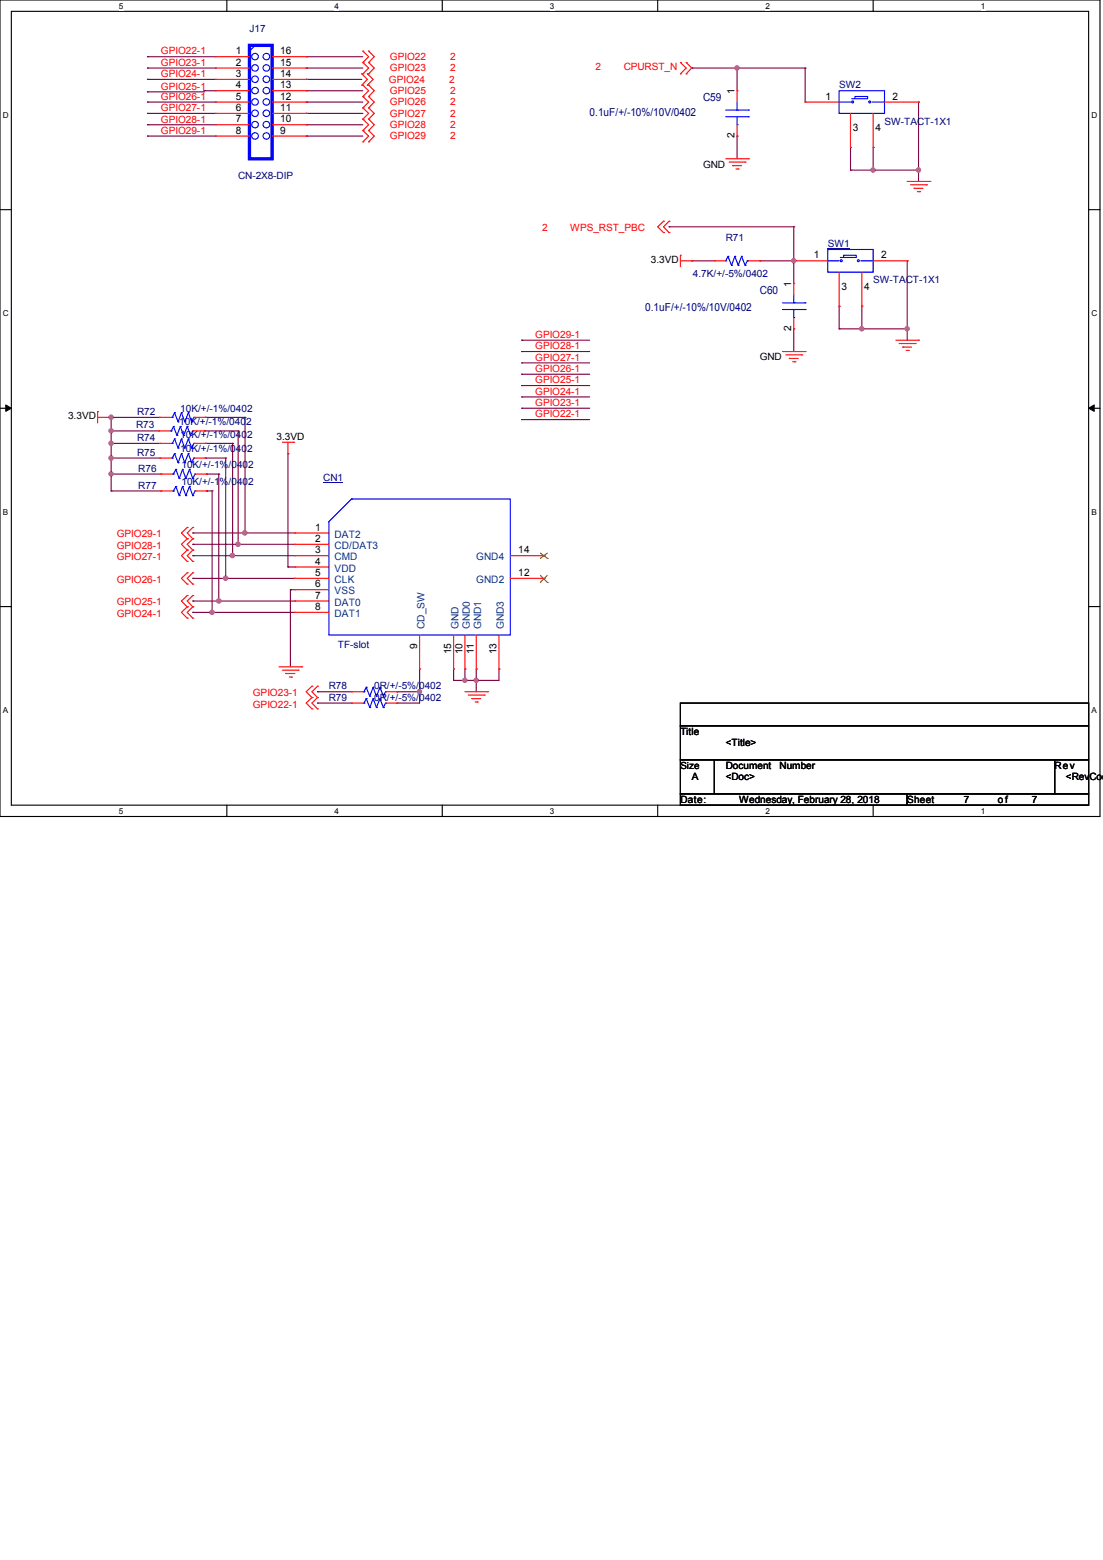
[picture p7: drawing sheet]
<svg xmlns="http://www.w3.org/2000/svg" width="210mm" height="297mm" viewBox="0 0 210 297" stroke-linecap="round" stroke-linejoin="round" font-family="sans-serif">
<path d="M0 0h209.4v155.4h-209.4zM2.2 2.2h205.1v151.1h-205.1z" fill="none" stroke="#000" stroke-width=".21"/>
<g fill="#fff">
<path d="M22.6 .3h.9v1.7h-.9z"/>
<path d="M22.6 153.5h.9v1.8h-.9z"/>
</g>
<path d="M43.2 0v2.2M43.2 153.3v2.1" fill="none" stroke="#000" stroke-width=".21"/>
<g fill="#fff">
<path d="M63.7 .3h.8v1.7h-.8z"/>
<path d="M63.7 153.5h.8v1.8h-.8z"/>
</g>
<path d="M84.2 0v2.2M84.2 153.3v2.1" fill="none" stroke="#000" stroke-width=".21"/>
<g fill="#fff">
<path d="M104.7 .3h.8v1.7h-.8z"/>
<path d="M104.7 153.5h.8v1.8h-.8z"/>
</g>
<path d="M125.2 0v2.2M125.2 153.3v2.1" fill="none" stroke="#000" stroke-width=".21"/>
<g fill="#fff">
<path d="M145.7 .3h.9v1.7h-.9z"/>
<path d="M145.7 153.5h.9v1.8h-.9z"/>
</g>
<path d="M166.2 0v2.2M166.2 153.3v2.1" fill="none" stroke="#000" stroke-width=".21"/>
<g fill="#fff">
<path d="M186.7 .3h.9v1.7h-.9z"/>
<path d="M186.7 153.5h.9v1.8h-.9z"/>
<path d="M.6 21h1.1v1.8h-1.1z"/>
<path d="M207.8 21h1.1v1.8h-1.1z"/>
<path d="M.6 58.8h1.1v1.7h-1.1z"/>
<path d="M207.8 58.8h1.1v1.7h-1.1z"/>
</g>
<path d="M0 39.9h2.2M207.3 39.9h2.1" fill="none" stroke="#000" stroke-width=".21"/>
<g fill="#fff">
<path d="M.6 96.6h1v1.7h-1z"/>
<path d="M207.8 96.6h1v1.7h-1z"/>
</g>
<path d="M0 77.7h2.2M207.3 77.7h2.1" fill="none" stroke="#000" stroke-width=".21"/>
<path d="M1.1 77.1l1.1 .6-1.1 .6zM207.3 77.7l1-.6v1.2z" fill="#000" stroke="#000" stroke-width=".19"/>
<g fill="#fff">
<path d="M.6 134.4h.9v1.7h-.9z"/>
<path d="M207.8 134.4h1v1.7h-1z"/>
</g>
<path d="M0 115.5h2.2M207.3 115.5h2.1M129.5 133.9h77.8v4.3h-77.8zM129.5 138.2h77.8v6.5h-77.8zM129.5 144.7h6.5v6.4h-6.5zM129.5 151.1h43.2v2.2h-43.2zM136 144.7h64.8v6.4h-64.8zM172.7 151.1h34.6v2.2h-34.6zM200.8 144.7h6.5v6.4h-6.5z" fill="none" stroke="#000" stroke-width=".21"/>
<g fill="none" stroke="#800040" stroke-width=".21">
<path d="M28.1 10.8h.1M28.1 13h.1M28.1 15.1h.1M28.1 17.5h.1M28.1 19.4h.1M28.1 13h12.9M28.1 10.8h12.9M28.1 15.1h12.9M28.1 19.4h12.9M38.9 17.3h.1M38.9 17.3v.2h-10.8M38.9 17.3h2.1"/>
<path d="M41 17.3h.1M58.3 17.3h.1M58.3 19.4h.1M58.3 10.8h.1M58.3 13h.1M58.3 15.1h.1M58.3 13h10.8M58.3 10.8h10.8M58.3 15.1h10.6M58.3 19.4h10.8M58.3 17.3h10.8M131.7 13h.1"/>
<path d="M131.7 13h21.6M140.3 13h.1M140.3 13v4.3M153.3 13h.1M153.3 13v6.4M174.9 19.4h.1M174.9 19.4v15.1M28.1 21.6h.1M28.1 23.7h.1M28.1 25.9h.1M28.1 21.6h12.9M28.1 23.7h12.9"/>
<path d="M28.1 25.9h12.9M58.3 25.9h.1M58.3 21.6h.1M58.3 23.7h.1M58.3 21.6h10.8M58.3 23.7h10.8M58.3 25.9h10.8M140.3 25.9h.1M140.3 25.9v4.3M161.9 32.4h.1M161.9 32.4h13M161.9 28.1v4.3"/>
<path d="M166.2 28.1h.1M166.2 32.4h.1M166.2 28.1v4.3M174.9 32.4h.1M127.4 43.2h.1M127.4 43.2h23.7M131.7 49.7h.1M131.7 49.7h4.3M144.7 49.7h.1M144.7 49.7h6.4M151.1 43.2h.1M151.1 49.7h.1"/>
<path d="M151.1 43.2v10.8M159.8 58.3h.1M159.8 58.3v4.3M164.1 58.3h.1M164.1 58.3v4.3M172.7 49.7h.1M172.7 49.7v15.1M20.7 79.5h.1M20.7 79.5h9.7M21.2 79.5h.1M21.2 79.5v14M39.1 79.5h.1"/>
<path d="M39.1 79.5h7.6M46.7 79.5h.1M46.7 79.5v22M99.3 64.8h.1M99.3 66.9h.1M99.3 69.1h.1M99.3 71.2h.1M99.3 73.4h.1M99.3 75.6h.1M99.3 77.7h.1M99.3 79.9h.1M99.3 64.8h13"/>
<path d="M99.3 66.9h13M99.3 69.1h13M99.3 71.2h13M99.3 73.4h13M99.3 75.6h13M99.3 77.7h13M99.3 79.9h13M151.1 62.6h.1M151.1 62.6v4.3M159.8 62.6h.1M159.8 62.6h12.9M164.1 62.6h.1"/>
<path d="M172.7 62.6h.1M21.2 93.5h.1M21.2 90.3h.1M21.2 87.2h.1M21.2 84.4h.1M21.2 82h.1M21.2 93.5h9.4M21.2 90.3h9.4M21.2 87.2h9.2M21.2 84.4h9.2M21.2 82h9M38.9 82h.1"/>
<path d="M38.9 82h6.4M39.1 87.2h.1M39.1 84.4h.1M39.1 87.2h3.9M39.1 84.4h5.2M39.3 93.5h.1M39.3 90.3h.1M39.3 93.5h1.1M39.3 90.3h2.4M40.4 93.5h.1M40.4 93.5v23.1M41.7 90.3h.1"/>
<path d="M41.7 90.3v24.1M43 87.2h.1M43 87.2v22.9M44.3 84.4h.1M44.3 84.4v21.4M45.3 82h.1M45.3 82v21.6M54.8 86.4h.1M54.8 86.4v21.5M36.7 101.5h.1M36.7 103.6h.1M36.7 105.8h.1"/>
<path d="M36.7 110.1h.1M36.7 114.4h.1M36.7 116.6h.1M36.7 116.6h19.4M36.7 114.4h19.4M36.7 110.1h19.4M36.7 105.8h19.4M36.7 103.6h19.4M36.7 101.5h19.4M40.4 116.6h.1M41.7 114.4h.1M43 110.1h.1"/>
<path d="M44.3 105.8h.1M45.3 103.6h.1M46.7 101.5h.1M54.8 107.9h.1M54.8 107.9h1.3M55.3 112.3h.1M55.3 112.3v14.7M55.3 112.3h.8M60.5 131.7h.1M60.5 133.9h.1M60.5 131.7h6.4M60.5 133.9h6.4"/>
<path d="M75.6 131.7h.1M75.6 133.9h.1M75.6 131.7h4.3M79.9 127.4h.1M79.9 131.7h.1M79.9 127.4v6.5h-4.3M86.4 129.5h.1M86.4 127.4h.1M86.4 127.4v2.1M88.5 129.5h.1M88.5 127.4h.1M88.5 127.4v2.1"/>
<path d="M90.7 129.5h.1M90.7 127.4h.1M90.7 127.4v4.3M95 127.4h.1M95 127.4v2.1h-8.6"/>
</g>
<g fill="#f0f" stroke="#f0f" stroke-width=".21">
<circle cx="166.2" cy="32.4" r=".4"/>
<circle cx="140.3" cy="12.9" r=".4"/>
<circle cx="174.9" cy="32.4" r=".4"/>
<circle cx="164.1" cy="62.6" r=".4"/>
<circle cx="151.1" cy="49.6" r=".4"/>
<circle cx="172.7" cy="62.6" r=".4"/>
<circle cx="88.5" cy="129.5" r=".4"/>
<circle cx="90.7" cy="129.5" r=".4"/>
<circle cx="40.4" cy="116.6" r=".4"/>
<circle cx="41.7" cy="114.4" r=".41"/>
<circle cx="42.9" cy="110.1" r=".4"/>
<circle cx="44.2" cy="105.8" r=".41"/>
<circle cx="45.3" cy="103.6" r=".4"/>
<circle cx="46.6" cy="101.5" r=".41"/>
<circle cx="21.1" cy="82" r=".4"/>
<circle cx="21.1" cy="79.4" r=".4"/>
<circle cx="21.1" cy="90.2" r=".4"/>
<circle cx="21.1" cy="87.2" r=".41"/>
<circle cx="21.1" cy="84.4" r=".4"/>
<circle cx="79.9" cy="131.7" r=".4"/>
</g>
<g fill="none" stroke="#f00" stroke-width=".21">
<path d="M41 10.8h.1M41 13h.1M41 15.1h.1M41 17.3h.1M41 19.4h.1M41 10.8h6.5M41 13h6.5M41 15.1h6.5M41 17.3h6.5M41 19.4h6.5M51.8 10.8h6.5M51.8 13h6.5"/>
<path d="M51.8 15.1h6.5M51.8 17.3h6.5M51.8 19.4h6.5M58.3 10.8h.1M58.3 13h.1M58.3 15.1h.1M58.3 17.3h.1M58.3 19.4h.1M68.9 16.2h.1M68.9 14.1h.1M68.9 14.1l1 1-1 1.1M69.1 18.4h.1"/>
<path d="M69.1 11.9h.1M69.1 9.7h.1M69.1 14.1h.1M69.1 16.2h.1M69.1 18.4l1.1 1-1.1 1.1M69.1 9.7l1.1 1.1-1.1 1.1M69.1 11.9l1.1 1.1-1.1 1.1M69.1 16.2l1.1 1.1-1.1 1.1M69.9 16.2h.1M69.9 14.1h.1M69.9 14.1l1.1 1-1.1 1.1M70.2 18.4h.1"/>
<path d="M70.2 11.9h.1M70.2 9.7h.1M70.2 14.1h.1M70.2 16.2h.1M70.2 18.4l1 1-1 1.1M70.2 9.7l1 1.1-1 1.1M70.2 11.9l1 1.1-1 1.1M70.2 16.2l1 1.1-1 1.1M129.5 14.1h.1M129.5 11.9h.1M129.5 11.9l1.1 1.1-1.1 1.1M130.6 11.9h.1"/>
<path d="M130.6 14.1h.1M130.6 11.9l1.1 1.1-1.1 1.1M140.3 17.3h.1M140.3 17.3v2.1M153.3 19.4h.1M153.3 19.4h6.5M168.4 19.4h6.5M174.9 19.4h.1M41 21.6h.1M41 23.7h.1M41 25.9h.1M41 21.6h6.5"/>
<path d="M41 23.7h6.5M41 25.9h6.5M51.8 21.6h6.5M51.8 23.7h6.5M51.8 25.9h6.5M58.3 25.9h.1M58.3 23.7h.1M58.3 21.6h.1M69.1 27h.1M69.1 24.8h.1M69.1 22.7h.1M69.1 20.5h.1"/>
<path d="M69.1 24.8l1.1 1.1-1.1 1.1M69.1 22.7l1.1 1-1.1 1.1M69.1 20.5l1.1 1.1-1.1 1.1M70.2 27h.1M70.2 24.8h.1M70.2 22.7h.1M70.2 20.5h.1M70.2 24.8l1 1.1-1 1.1M70.2 22.7l1 1-1 1.1M70.2 20.5l1 1.1-1 1.1M138.2 30.2h4.3M138.8 30.9h3.1"/>
<path d="M139.5 31.5h.1M139.5 31.5h1.7M140.1 32.2h.4M140.3 25.9h.1M140.3 23.7v2.2M140.5 32.2h.1M141.9 30.9h.1M142.5 30.2h.1M161.9 28.1h.1M161.9 21.6v6.5M166.2 28.1h.1M166.2 21.6v6.5"/>
<path d="M172.7 34.5h4.3M173.4 35.2h3M174 35.9h.1M174 35.9h1.7M174.7 36.5h.4M175.1 36.5h.1M176.4 35.2h.1M177 34.5h.1M126.3 42.1h.1M126.3 44.3h.1M126.3 42.1l-1.1 1.1 1.1 1.1M127.4 42.1h.1"/>
<path d="M127.4 44.3h.1M127.4 42.1l-1.1 1.1 1.1 1.1M129.5 48.6h.1M129.5 49.7h2.2M129.5 48.6v2.2M131.7 49.7h.1M136 49.7h.1M136 49.7h2.2M142.5 49.7h2.2M144.7 49.7h.1M151.1 49.7h.1M151.1 54h.1"/>
<path d="M151.1 49.7h6.5M151.1 54v2.1M159.8 58.3h.1M159.8 51.8v6.5M164.1 58.3h.1M164.1 51.8v6.5M166.2 49.7h6.5M172.7 49.7h.1M18.6 78.4h.1M18.6 79.5h2.1M18.6 78.4v2.1M20.7 79.5h.1"/>
<path d="M30.4 79.5h.1M30.4 79.5h2.2M36.9 79.5h2.2M39.1 79.5h.1M149 66.9h4.3M149.6 67.6h3.1M150.3 68.2h.1M150.3 68.2h1.7M150.9 68.9h.4M151.1 62.6h.1M151.1 60.5v2.1M151.3 68.9h.1"/>
<path d="M152.7 67.6h.1M153.3 66.9h.1M170.6 64.8h4.3M171.2 65.4h3M171.9 66.1h.1M171.9 66.1h1.7M172.5 66.7h.4M172.9 66.7h.1M174.2 65.4h.1M174.9 64.8h.1M30.2 82h.1M30.2 82h2.2"/>
<path d="M30.4 87.2h.1M30.4 84.4h.1M30.4 87.2h2.2M30.4 84.4h2.2M30.6 93.5h.1M30.6 90.3h.1M30.6 93.5h2.2M30.6 90.3h2.2M36.7 82h2.2M36.9 87.2h2.2M36.9 84.4h2.2M37.1 93.5h2.2"/>
<path d="M37.1 90.3h2.2M38.9 82h.1M39.1 87.2h.1M39.1 84.4h.1M39.3 93.5h.1M39.3 90.3h.1M53.8 84.2h2.1M54.8 86.4h.1M54.8 84.2v2.2M55.9 84.2h.1M35.6 100.4h.1M35.6 102.6h.1"/>
<path d="M35.6 104.7h.1M35.6 106.9h.1M35.6 109.1h.1M35.6 111.2h.1M35.6 113.4h.1M35.6 115.5h.1M35.6 117.7h.1M35.6 100.4l-1.1 1.1 1.1 1.1M35.6 102.6l-1.1 1 1.1 1.1M35.6 104.7l-1.1 1.1 1.1 1.1M35.6 109.1l-1.1 1 1.1 1.1M35.6 113.4l-1.1 1 1.1 1.1"/>
<path d="M35.6 115.5l-1.1 1.1 1.1 1.1M36.7 100.4h.1M36.7 102.6h.1M36.7 104.7h.1M36.7 106.9h.1M36.7 109.1h.1M36.7 111.2h.1M36.7 113.4h.1M36.7 115.5h.1M36.7 117.7h.1M36.7 100.4l-1.1 1.1 1.1 1.1M36.7 102.6l-1.1 1 1.1 1.1"/>
<path d="M36.7 104.7l-1.1 1.1 1.1 1.1M36.7 109.1l-1.1 1 1.1 1.1M36.7 113.4l-1.1 1 1.1 1.1M36.7 115.5l-1.1 1.1 1.1 1.1M56.1 101.5h.1M56.1 103.6h.1M56.1 105.8h.1M56.1 112.3h.1M56.1 107.9h.1M56.1 110.1h.1M56.1 114.4h.1M56.1 116.6h.1"/>
<path d="M56.1 101.5h6.5M56.1 103.6h6.5M56.1 105.8h6.5M56.1 112.3h6.5M56.1 107.9h6.5M56.1 110.1h6.5M56.1 114.4h6.5M56.1 116.6h6.5M97.2 105.8h6.4M97.2 110.1h6.4M103.6 110.1h.1M103.6 105.8h.1"/>
<path d="M53.1 127h4.3M53.8 127.6h3M54.4 128.2h.1M54.4 128.2h1.7M55.1 128.9h.4M55.5 128.9h.1M56.8 127.6h.1M57.4 127h.1M59.4 130.6h.1M59.4 132.8h.1M59.4 135h.1M59.4 130.6l-1.1 1.1 1.1 1.1"/>
<path d="M59.4 132.8l-1.1 1.1 1.1 1.1M60.5 130.6h.1M60.5 132.8h.1M60.5 135h.1M60.5 130.6l-1.1 1.1 1.1 1.1M60.5 132.8l-1.1 1.1 1.1 1.1M66.9 131.7h.1M66.9 133.9h.1M66.9 131.7h2.2M66.9 133.9h2.2M73.4 131.7h2.2M73.4 133.9h2.2"/>
<path d="M75.6 131.7h.1M75.6 133.9h.1M79.9 127.4h.1M79.9 120.9v6.5M86.4 127.4h.1M86.4 120.9v6.5M88.5 127.4h.1M88.5 131.7h4.3M88.5 120.9v6.5M89.2 132.3h3M89.8 133h.1M89.8 133h1.7"/>
<path d="M90.5 133.6h.4M90.7 127.4h.1M90.7 120.9v6.5M90.9 133.6h.1M92.2 132.3h.1M92.8 131.7h.1M95 127.4h.1M95 120.9v6.5"/>
</g>
<g fill="none" stroke="#00f" stroke-width=".21">
<path d="M48.6 8.6h.1M48.6 8.6l-1.1 1.1M140.3 19.4v1.6M159.8 17.3h8.6v4.3h-8.6zM159.8 19.4h2.1M162.1 18.8h3.1v-.4h-2.4v.4M166 19.4h2.4M138.2 22.2h4.3M138.2 21h4.3M140.3 23.7h.1M140.3 21h.1M140.3 22.2v1.5"/>
<path d="M142.5 22.2h.1M142.5 21h.1M138.2 49.7h.1M138.6 48.8h.1M138.6 48.8l.7 1.7M138.6 48.8l-.4 .9M139.3 50.5h.1M139.9 48.8h.1M139.9 48.8l.6 1.7M139.9 48.8l-.6 1.7M140.5 50.5h.1M141.2 48.8h.1"/>
<path d="M141.2 48.8l.7 1.7M141.2 48.8l-.7 1.7M141.9 50.5h.1M142.3 49.7h.1M142.3 49.7l-.4 .8M142.3 49.7h.2M149 58.9h4.3M149 57.7h4.3M151.1 57.7h.1M151.1 56.1v1.6M151.1 58.9v1.6M153.3 58.9h.1"/>
<path d="M153.3 57.7h.1M157.6 47.5h8.6v4.3h-8.6zM157.6 49.7h2.2M160 49h3v-.4h-2.4v.4M163.9 49.7h2.3M32.6 79.5h.2M32.8 79.5h.1M33.2 78.6h.1M33.2 78.6l-.4 .9M33.2 78.6l.7 1.7M34.5 78.6h.1M34.5 78.6l-.6 1.7"/>
<path d="M34.5 78.6l.7 1.7M35.9 78.6h.1M35.9 78.6l-.7 1.7M35.9 78.6l.6 1.7M36.9 79.5h.1M36.9 79.5l-.4 .8M151.1 60.5h.1M32.4 82h.2M32.6 82h.1M32.6 87.2h.2M32.6 84.4h.2M32.8 87.2h.1"/>
<path d="M32.8 84.4h.1M32.8 93.5h.2M32.8 90.3h.2M33 93.5h.1M33 90.3h.1M33 81.2h.1M33 81.2l-.4 .8M33 81.2l.7 1.7M33.2 86.4h.1M33.2 83.6h.1M33.2 86.4l-.4 .8M33.2 86.4l.7 1.7"/>
<path d="M33.2 83.6l-.4 .8M33.2 83.6l.7 1.7M33.5 92.6h.1M33.5 89.4h.1M33.5 92.6l-.5 .9M33.5 92.6l.6 1.8M33.5 89.4l-.5 .9M33.5 89.4l.6 1.7M33.7 82.9h.1M33.9 88.1h.1M33.9 85.3h.1M33.9 80.3h.1"/>
<path d="M34.1 94.4h.1M34.1 91.1h.1M34.3 81.2h.1M34.3 81.2l-.6 1.7M34.3 81.2l.7 1.7M34.5 86.4h.1M34.5 83.6h.1M34.5 86.4l-.6 1.7M34.5 86.4l.7 1.7M34.5 83.6l-.6 1.7M34.5 83.6l.7 1.7M34.8 92.6h.1"/>
<path d="M34.8 89.4h.1M34.8 92.6l-.7 1.8M34.8 92.6l.6 1.8M34.8 89.4l-.7 1.7M34.8 89.4l.6 1.7M35 82.9h.1M35.2 88.1h.1M35.2 85.3h.1M35.2 80.3h.1M35.4 94.4h.1M35.4 91.1h.1M35.6 81.2h.1"/>
<path d="M35.6 81.2l-.6 1.7M35.6 81.2l.7 1.7M35.9 86.4h.1M35.9 83.6h.1M35.9 86.4l-.7 1.7M35.9 86.4l.6 1.7M35.9 83.6l-.7 1.7M35.9 83.6l.6 1.7M36.1 92.6h.1M36.1 89.4h.1M36.1 92.6l-.7 1.8M36.1 92.6l.6 1.8"/>
<path d="M36.1 89.4l-.7 1.7M36.1 89.4l.6 1.7M36.3 82.9h.1M36.5 88.1h.1M36.5 85.3h.1M36.5 80.3h.1M36.7 94.4h.1M36.7 91.1h.1M36.7 82h.1M36.7 82l-.4 .9M36.9 87.2h.1M36.9 84.4h.1"/>
<path d="M36.9 87.2l-.4 .9M36.9 84.4l-.4 .9M37.1 93.5h.1M37.1 90.3h.1M37.1 93.5l-.4 .9M37.1 90.3l-.4 .8M62.6 99.3l4.3-4.3h30.3v25.9h-34.6zM66.9 95h.1M69.1 131.7h.2M69.1 133.9h.2M69.3 131.7h.1M69.3 133.9h.1"/>
<path d="M69.7 130.9h.1M69.7 133h.1M69.7 130.9l-.4 .8M69.7 130.9l.7 1.6M69.7 133l-.4 .9M69.7 133l.7 1.7M70.4 132.5h.1M70.4 134.7h.1M71 130.9h.1M71 133h.1M71 130.9l-.6 1.6M71 130.9l.7 1.6"/>
<path d="M71 133l-.6 1.7M71 133l.7 1.7M71.7 132.5h.1M71.7 134.7h.1M72.3 130.9h.1M72.3 133h.1M72.3 130.9l-.6 1.6M72.3 130.9l.7 1.6M72.3 133l-.6 1.7M72.3 133l.7 1.7M73 132.5h.1M73 134.7h.1"/>
<path d="M73.4 131.7h.1M73.4 133.9h.1M73.4 131.7l-.4 .8M73.4 133.9l-.4 .8"/>
<circle cx="48.6" cy="15.1" r=".63"/>
<circle cx="48.6" cy="17.3" r=".63"/>
<circle cx="48.6" cy="12.9" r=".63"/>
<circle cx="48.6" cy="19.4" r=".63"/>
<circle cx="48.6" cy="10.8" r=".63"/>
<circle cx="50.7" cy="15.1" r=".63"/>
<circle cx="50.7" cy="19.4" r=".63"/>
<circle cx="50.7" cy="17.3" r=".63"/>
<circle cx="50.7" cy="12.9" r=".63"/>
<circle cx="50.7" cy="10.8" r=".63"/>
<circle cx="162.3" cy="19.4" r=".19"/>
<circle cx="165.6" cy="19.4" r=".19"/>
<circle cx="48.6" cy="23.7" r=".63"/>
<circle cx="48.6" cy="21.6" r=".63"/>
<circle cx="48.6" cy="25.9" r=".63"/>
<circle cx="50.7" cy="25.9" r=".63"/>
<circle cx="50.7" cy="23.7" r=".63"/>
<circle cx="50.7" cy="21.6" r=".63"/>
<circle cx="160.2" cy="49.6" r=".19"/>
<circle cx="163.4" cy="49.6" r=".19"/>
</g>
<path d="M157.6 47.3h4.2M61.6 91.8h3.7" fill="none" stroke="#000080" stroke-width=".19"/>
<path d="M102.8 110.9h.1M102.8 106.3h.1M102.8 109.5l1.4 1.4M102.8 105.3l1.4 1M104.2 110.9h.1M104.2 106.3h.1M104.2 109.5l-1.4 1.4M104.2 105.3l-1.4 1" fill="none" stroke="#804000" stroke-width=".19"/>
<path d="M47.5 8.6h4.3v21.6h-4.3z" fill="none" stroke="#00f" stroke-width=".63"/>
<g font-size="2.1" fill="#000080">
<text x="112.3" y="22">0.1uF/+/-10%/10V/0402</text>
<text x="133.9" y="19.2">C59</text>
<text x="122.8" y="59.2">0.1uF/+/-10%/10V/0402</text>
<text x="144.6" y="55.9">C60</text>
</g>
<g font-size="1.9" fill="#f00">
<text x="30.6" y="10.4">GPIO22-1</text>
<text x="74.2" y="11.4">GPIO22</text>
<text x="85.7" y="11.4">2</text>
<text x="30.6" y="12.5">GPIO23-1</text>
<text x="30.6" y="14.7">GPIO24-1</text>
<text x="30.6" y="17.1">GPIO25-1</text>
<text x="74" y="15.7">GPIO24</text>
<text x="74.2" y="13.6">GPIO23</text>
<text x="74.2" y="17.9">GPIO25</text>
<text x="85.5" y="15.7">2</text>
<text x="85.7" y="13.6">2</text>
<text x="85.7" y="17.9">2</text>
<text x="113.4" y="13.3">2</text>
<text x="118.7" y="13.3">CPURST_N</text>
<text x="30.6" y="21.2">GPIO27-1</text>
<text x="30.6" y="23.3">GPIO28-1</text>
<text x="30.6" y="19">GPIO26-1</text>
<text x="74.2" y="22.2">GPIO27</text>
<text x="74.2" y="20.1">GPIO26</text>
<text x="85.7" y="22.2">2</text>
<text x="85.7" y="20.1">2</text>
<text x="30.6" y="25.5">GPIO29-1</text>
<text x="74.2" y="26.5">GPIO29</text>
<text x="74.2" y="24.4">GPIO28</text>
<text x="85.7" y="26.5">2</text>
<text x="85.7" y="24.4">2</text>
<text x="103.2" y="44">2</text>
<text x="108.6" y="44">WPS_RST_PBC</text>
<text x="101.9" y="64.3">GPIO29-1</text>
<text x="101.9" y="66.5">GPIO28-1</text>
<text x="101.9" y="68.7">GPIO27-1</text>
<text x="101.9" y="70.8">GPIO26-1</text>
<text x="101.9" y="73">GPIO25-1</text>
<text x="101.9" y="75.1">GPIO24-1</text>
<text x="101.9" y="77.3">GPIO23-1</text>
<text x="101.9" y="79.5">GPIO22-1</text>
<text x="22.2" y="102.3">GPIO29-1</text>
<text x="22.2" y="104.5">GPIO28-1</text>
<text x="22.2" y="106.6">GPIO27-1</text>
<text x="22.2" y="111">GPIO26-1</text>
<text x="22.2" y="115.3">GPIO25-1</text>
<text x="22.2" y="117.4">GPIO24-1</text>
<text x="48.1" y="132.5">GPIO23-1</text>
<text x="48.1" y="134.7">GPIO22-1</text>
</g>
<g font-size="1.9">
<text x="44.9" y="10.3">1</text>
<text x="53.3" y="10.3">16</text>
<text x="44.9" y="12.5">2</text>
<text x="44.9" y="14.6">3</text>
<text x="44.9" y="16.8">4</text>
<text x="53.3" y="12.5">15</text>
<text x="53.3" y="14.6">14</text>
<text x="53.3" y="16.8">13</text>
<text x="139.9" y="17.9" transform="rotate(-90 139.9 17.9)">1</text>
<text x="44.9" y="19">5</text>
<text x="44.9" y="21.1">6</text>
<text x="44.9" y="23.3">7</text>
<text x="53.3" y="23.3">10</text>
<text x="53.3" y="21.1">11</text>
<text x="53.3" y="19">12</text>
<text x="157.1" y="19">1</text>
<text x="169.9" y="19">2</text>
<text x="44.9" y="25.4">8</text>
<text x="53.3" y="25.4">9</text>
<text x="139.9" y="26.3" transform="rotate(-90 139.9 26.3)">2</text>
<text x="162.4" y="24.9">3</text>
<text x="166.7" y="24.9">4</text>
<text x="133.9" y="31.9">GND</text>
<text x="123.9" y="50">3.3VD</text>
<text x="155" y="49.2">1</text>
<text x="167.8" y="49.2">2</text>
<text x="150.7" y="54.6" transform="rotate(-90 150.7 54.6)">1</text>
<text x="160.2" y="55.1">3</text>
<text x="164.5" y="55.1">4</text>
<text x="150.7" y="63" transform="rotate(-90 150.7 63)">2</text>
<text x="144.6" y="68.6">GND</text>
<text x="13" y="79.8">3.3VD</text>
<text x="52.7" y="83.7">3.3VD</text>
<text x="60" y="101">1</text>
<text x="60" y="103.2">2</text>
<text x="60" y="105.3">3</text>
<text x="60" y="107.5">4</text>
<text x="98.7" y="105.3">14</text>
<text x="60" y="111.8">6</text>
<text x="60" y="109.6">5</text>
<text x="60" y="114">7</text>
<text x="98.7" y="109.6">12</text>
<text x="60" y="116.1">8</text>
<text x="79.4" y="123.5" transform="rotate(-90 79.4 123.5)">9</text>
<text x="85.9" y="124.5" transform="rotate(-90 85.9 124.5)">15</text>
<text x="88.1" y="124.5" transform="rotate(-90 88.1 124.5)">10</text>
<text x="90.2" y="124.5" transform="rotate(-90 90.2 124.5)">11</text>
<text x="94.5" y="124.5" transform="rotate(-90 94.5 124.5)">13</text>
<text x="129.5" y="139.9">Title</text>
<text x="138.2" y="142">&lt;Title&gt;</text>
<text x="129.5" y="146.3">Size</text>
<text x="131.7" y="148.5">A</text>
<text x="138.2" y="148.5">&lt;Doc&gt;</text>
<text x="138.2" y="146.3">Document</text>
<text x="148.4" y="146.3">Number</text>
<text x="200.8" y="146.3">Rev</text>
<text x="202.9" y="148.5">&lt;RevCode</text>
<text x="129.5" y="152.8">Date:</text>
<text x="140.8" y="152.8">Wednesday, February 28, 2018</text>
<text x="172.7" y="152.8">Sheet</text>
<text x="183.5" y="152.8">7</text>
<text x="190" y="152.8">of</text>
<text x="196.5" y="152.8">7</text>
</g>
<g font-size="1.9" fill="#000080">
<text x="47.5" y="6">J17</text>
<text x="159.8" y="16.8">SW2</text>
<text x="168.4" y="23.7">SW-TACT-1X1</text>
<text x="45.3" y="34.1">CN-2X8-DIP</text>
<text x="138.2" y="46">R71</text>
<text x="157.6" y="47">SW1</text>
<text x="131.9" y="52.7">4.7K/+/-5%/0402</text>
<text x="166.2" y="53.9">SW-TACT-1X1</text>
<text x="25.9" y="81.6">R73</text>
<text x="26.1" y="83.9">R74</text>
<text x="26.1" y="79">R72</text>
<text x="34.1" y="80.9">10K/+/-1%/0402</text>
<text x="34.3" y="83.3">10K/+/-1%/0402</text>
<text x="34.3" y="78.4">10K/+/-1%/0402</text>
<text x="26.1" y="86.7">R75</text>
<text x="26.3" y="89.8">R76</text>
<text x="34.3" y="86.1">10K/+/-1%/0402</text>
<text x="34.5" y="89.2">10K/+/-1%/0402</text>
<text x="26.3" y="93">R77</text>
<text x="34.5" y="92.4">10K/+/-1%/0402</text>
<text x="61.6" y="91.5">CN1</text>
<text x="64.3" y="123.4">TF-slot</text>
<text x="62.6" y="131.2">R78</text>
<text x="71.2" y="131.2">0R/+/-5%/0402</text>
<text x="62.6" y="133.4">R79</text>
<text x="71.2" y="133.4">0R/+/-5%/0402</text>
</g>
<g font-size="1.9" fill="#004080">
<text x="63.7" y="102.4">DAT2</text>
<text x="63.7" y="104.5">CD/DAT3</text>
<text x="63.7" y="106.7">CMD</text>
<text x="90.6" y="106.7">GND4</text>
<text x="63.7" y="113.2">VSS</text>
<text x="63.7" y="108.8">VDD</text>
<text x="63.7" y="111">CLK</text>
<text x="90.6" y="111">GND2</text>
<text x="63.7" y="115.3">DAT0</text>
<text x="63.7" y="117.5">DAT1</text>
<text x="80.8" y="119.8" transform="rotate(-90 80.8 119.8)">CD_SW</text>
<text x="87.3" y="119.8" transform="rotate(-90 87.3 119.8)">GND</text>
<text x="89.4" y="119.8" transform="rotate(-90 89.4 119.8)">GND0</text>
<text x="91.6" y="119.8" transform="rotate(-90 91.6 119.8)">GND1</text>
<text x="95.9" y="119.8" transform="rotate(-90 95.9 119.8)">GND3</text>
</g>
<g font-size="1.6">
<text x="22.6" y="1.6">5</text>
<text x="63.7" y="1.6">4</text>
<text x="104.7" y="1.6">3</text>
<text x="145.7" y="1.6">2</text>
<text x="186.7" y="1.6">1</text>
<text x=".5" y="22.4">D</text>
<text x="207.8" y="22.4">D</text>
<text x=".5" y="60.2">C</text>
<text x="207.8" y="60.2">C</text>
<text x=".5" y="98">B</text>
<text x="207.8" y="98">B</text>
<text x=".5" y="135.8">A</text>
<text x="207.8" y="135.8">A</text>
<text x="22.6" y="154.9">5</text>
<text x="63.7" y="154.9">4</text>
<text x="104.7" y="154.9">3</text>
<text x="145.7" y="154.9">2</text>
<text x="186.7" y="154.9">1</text>
</g>
</svg>
